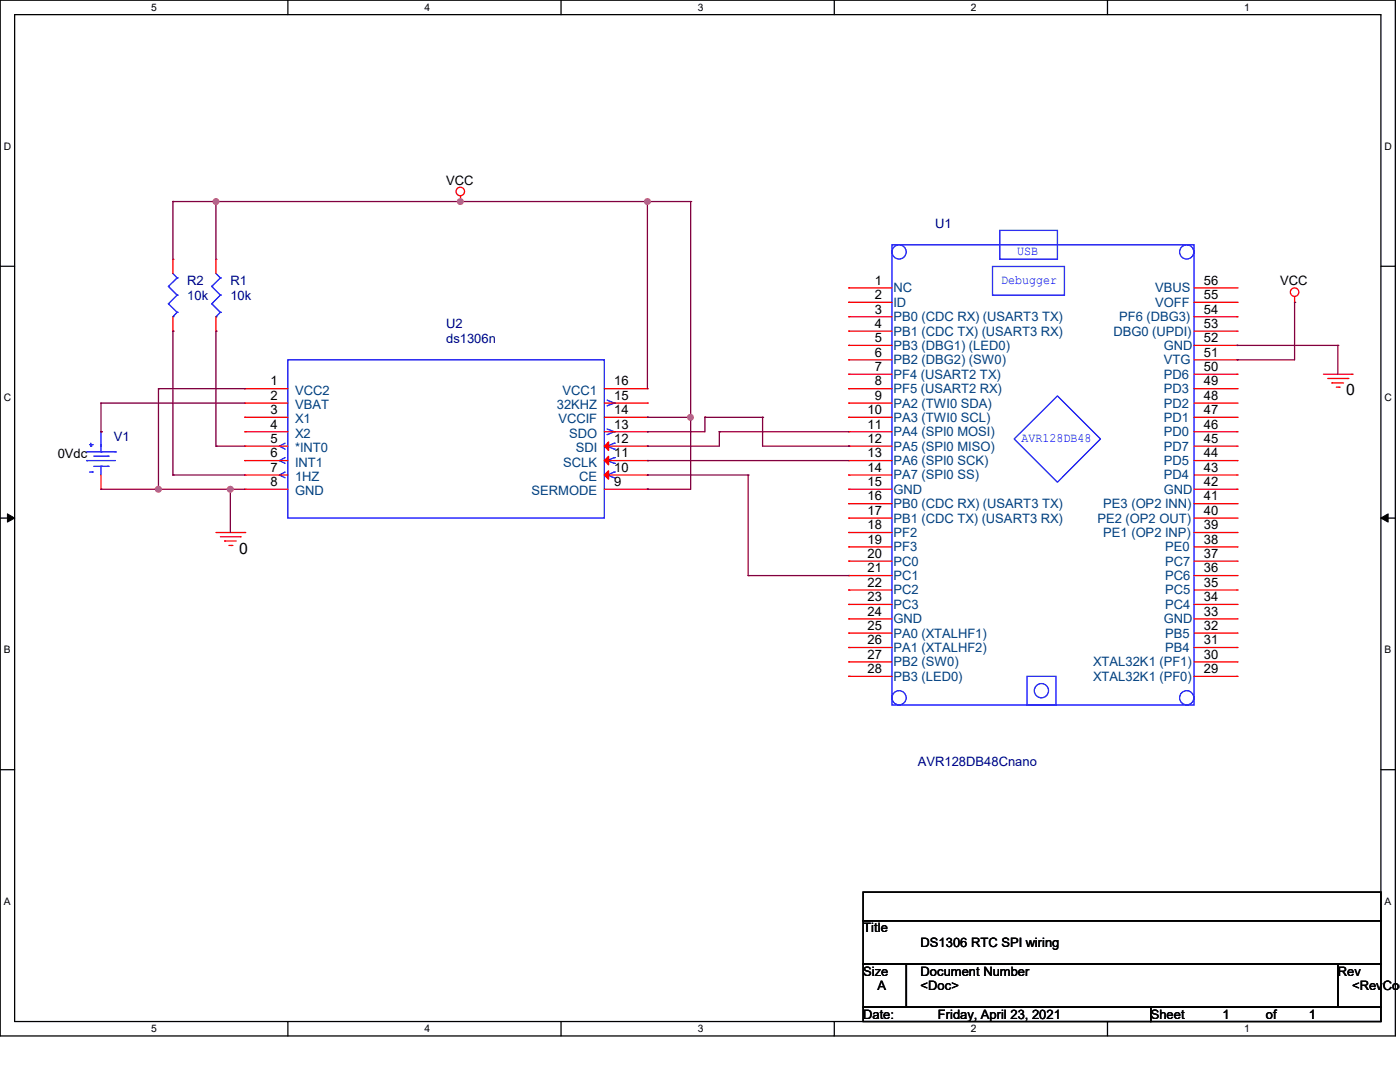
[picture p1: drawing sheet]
<svg xmlns="http://www.w3.org/2000/svg" width="279mm" height="216mm" viewBox="0 0 279 216" stroke-linecap="round" stroke-linejoin="round" font-family="sans-serif">
<path d="M0 0h278.5v206.7h-278.5zM2.9 2.9h272.7v200.9h-272.7z" fill="none" stroke="#000" stroke-width=".25"/>
<g fill="#fff">
<path d="M30.2 .3h1.1v2.3h-1.1z"/>
<path d="M30.2 204.1h1.1v2.3h-1.1z"/>
</g>
<path d="M57.4 0v2.9M57.4 203.8v2.9" fill="none" stroke="#000" stroke-width=".25"/>
<g fill="#fff">
<path d="M84.7 .3h1.1v2.3h-1.1z"/>
<path d="M84.7 204.1h1.1v2.3h-1.1z"/>
</g>
<path d="M112 0v2.9M112 203.8v2.9" fill="none" stroke="#000" stroke-width=".25"/>
<g fill="#fff">
<path d="M139.2 .3h1.1v2.3h-1.1z"/>
<path d="M139.2 204.1h1.1v2.3h-1.1z"/>
</g>
<path d="M166.5 0v2.9M166.5 203.8v2.9" fill="none" stroke="#000" stroke-width=".25"/>
<g fill="#fff">
<path d="M193.8 .3h1.1v2.3h-1.1z"/>
<path d="M193.8 204.1h1.1v2.3h-1.1z"/>
</g>
<path d="M221 0v2.9M221 203.8v2.9" fill="none" stroke="#000" stroke-width=".25"/>
<g fill="#fff">
<path d="M248.3 .3h1.1v2.3h-1.1z"/>
<path d="M248.3 204.1h1.1v2.3h-1.1z"/>
<path d="M.8 28h1.4v2.3h-1.4z"/>
<path d="M276.3 28h1.4v2.3h-1.4z"/>
<path d="M.8 78.2h1.4v2.3h-1.4z"/>
<path d="M276.3 78.2h1.4v2.3h-1.4z"/>
</g>
<path d="M0 53.1h2.9M275.6 53.1h2.9" fill="none" stroke="#000" stroke-width=".25"/>
<g fill="#fff">
<path d="M.8 128.5h1.3v2.2h-1.3z"/>
<path d="M276.3 128.5h1.3v2.2h-1.3z"/>
</g>
<path d="M0 103.4h2.9M275.6 103.4h2.9" fill="none" stroke="#000" stroke-width=".25"/>
<path d="M1.5 102.5l1.4 .9-1.4 .8zM275.6 103.4l1.4-.9v1.7z" fill="#000" stroke="#000" stroke-width=".2"/>
<g fill="#fff">
<path d="M.8 178.7h1.3v2.2h-1.3z"/>
<path d="M276.3 178.7h1.3v2.2h-1.3z"/>
</g>
<path d="M0 153.6h2.9M275.6 153.6h2.9M172.3 178h103.3v5.7h-103.3zM172.3 183.7h103.3v8.7h-103.3zM172.3 192.4h8.6v8.6h-8.6zM180.9 192.4h86.1v8.6h-86.1zM267 192.4h8.6v8.6h-8.6zM172.3 201h57.4v2.8h-57.4zM229.7 201h45.9v2.8h-45.9z" fill="none" stroke="#000" stroke-width=".25"/>
<g fill="none" stroke="#f00" stroke-width=".25">
<path d="M91.9 39.1v1.1M34.5 51.7h.1M34.5 51.7v2.9M43.1 51.7h.1M43.1 51.7v2.9M91.9 40.2h.1M169.4 57.4h.1M169.4 57.4h8.6M238.3 57.4h8.6M246.9 57.4h.1M258.4 59.2v1.1M34.5 66.1h.1"/>
<path d="M34.5 63.2v2.9M43.1 66.1h.1M43.1 63.2v2.9M48.9 77.6h.1M48.9 77.6h8.5M120.6 77.6h8.6M129.2 77.6h.1M169.4 60.3h.1M169.4 63.2h.1M169.4 66.1h.1M169.4 68.9h.1M169.4 71.8h.1"/>
<path d="M169.4 74.7h.1M169.4 77.6h.1M169.4 74.7h8.6M169.4 77.6h8.6M169.4 60.3h8.6M169.4 63.2h8.6M169.4 66.1h8.6M169.4 68.9h8.6M169.4 71.8h8.6M238.3 74.7h8.6M238.3 77.6h8.6M238.3 60.3h8.6"/>
<path d="M238.3 63.2h8.6M238.3 66.1h8.6M238.3 68.9h8.6M238.3 71.8h8.6M246.9 60.3h.1M246.9 63.2h.1M246.9 66.1h.1M246.9 68.9h.1M246.9 71.8h.1M246.9 74.7h.1M246.9 77.6h.1M258.4 60.3h.1"/>
<path d="M264.1 74.7h5.7M265 75.5h4M265.8 76.4h.1M265.8 76.4h2.3M266.7 77.3h.6M267.3 77.3h.1M269 75.5h.1M269.8 74.7h.1M20.2 86.1h.1M20.2 97.6h.1M20.2 94.8v2.8M48.9 80.4h.1"/>
<path d="M48.9 83.3h.1M48.9 86.1h.1M48.9 89h.1M48.9 91.9h.1M48.9 94.8h.1M48.9 97.6h.1M48.9 80.4h8.5M48.9 83.3h8.5M48.9 86.1h8.5M48.9 89h8.5M48.9 91.9h8.5M48.9 94.8h8.5"/>
<path d="M48.9 97.6h8.5M120.6 80.4h8.6M120.6 83.3h8.6M120.6 86.1h8.6M120.6 89h8.6M120.6 91.9h8.6M120.6 94.8h8.6M120.6 97.6h8.6M129.2 97.6h.1M129.2 94.8h.1M129.2 91.9h.1M129.2 89h.1"/>
<path d="M129.2 86.1h.1M129.2 83.3h.1M129.2 80.4h.1M169.4 80.4h.1M169.4 83.3h.1M169.4 86.1h.1M169.4 89h.1M169.4 91.9h.1M169.4 94.8h.1M169.4 97.6h.1M169.4 80.4h8.6M169.4 83.3h8.6"/>
<path d="M169.4 86.1h8.6M169.4 89h8.6M169.4 91.9h8.6M169.4 94.8h8.6M169.4 97.6h8.6M238.3 80.4h8.6M238.3 83.3h8.6M238.3 86.1h8.6M238.3 89h8.6M238.3 91.9h8.6M238.3 94.8h8.6M238.3 97.6h8.6"/>
<path d="M246.9 80.4h.1M246.9 83.3h.1M246.9 86.1h.1M246.9 89h.1M246.9 91.9h.1M246.9 94.8h.1M246.9 97.6h.1M43.1 106.3h5.8M44 107.1h4M44.8 107.9h.1M44.8 107.9h2.3M45.7 108.8h.6"/>
<path d="M46.3 108.8h.1M48 107.1h.1M48.9 106.3h.1M169.4 100.5h.1M169.4 103.4h.1M169.4 106.3h.1M169.4 109.1h.1M169.4 112h.1M169.4 114.9h.1M169.4 117.7h.1M169.4 106.3h8.6M169.4 100.5h8.6"/>
<path d="M169.4 103.4h8.6M169.4 109.1h8.6M169.4 112h8.6M169.4 114.9h8.6M169.4 117.7h8.6M238.3 106.3h8.6M238.3 100.5h8.6M238.3 103.4h8.6M238.3 109.1h8.6M238.3 112h8.6M238.3 114.9h8.6M238.3 117.7h8.6"/>
<path d="M246.9 100.5h.1M246.9 103.4h.1M246.9 106.3h.1M246.9 109.1h.1M246.9 112h.1M246.9 114.9h.1M246.9 117.7h.1M169.4 120.6h.1M169.4 123.5h.1M169.4 126.3h.1M169.4 129.2h.1M169.4 132.1h.1"/>
<path d="M169.4 135h.1M169.4 120.6h8.6M169.4 123.5h8.6M169.4 126.3h8.6M169.4 129.2h8.6M169.4 132.1h8.6M169.4 135h8.6M238.3 120.6h8.6M238.3 123.5h8.6M238.3 126.3h8.6M238.3 129.2h8.6M238.3 132.1h8.6"/>
<path d="M238.3 135h8.6M246.9 120.6h.1M246.9 123.5h.1M246.9 126.3h.1M246.9 129.2h.1M246.9 132.1h.1M246.9 135h.1"/>
<circle cx="91.9" cy="38.2" r=".85"/>
<circle cx="258.4" cy="58.3" r=".85"/>
</g>
<g fill="none" stroke="#00f" stroke-width=".25">
<path d="M33.6 57.1h.1M33.6 57.1l1.7 1.8M34.5 54.6l.8 .9M35.3 55.5h.1M35.3 58.9h.1M35.3 55.5l-1.7 1.6M35.3 58.9l-1.7 1.7M42.2 57.1h.1M42.2 57.1l1.8 1.8M43.1 54.6l.9 .9M44 55.5h.1M44 58.9h.1"/>
<path d="M44 55.5l-1.8 1.6M44 58.9l-1.8 1.7M178 48.9h60.3v91.8h-60.3zM198.1 53.2h14.3v5.7h-14.3zM199.5 46h11.5v5.7h-11.5zM33.6 60.6h.1M33.6 60.6l1.7 1.7M34.5 63.2h.1M35.3 62.3h.1M35.3 62.3l-.8 .9M42.2 60.6h.1M42.2 60.6l1.8 1.7"/>
<path d="M43.1 63.2h.1M44 62.3h.1M44 62.3l-.9 .9M57.4 71.8h63.2v31.6h-63.2zM121.2 79.8l1.4 .6M17.3 91.9h.1M17.3 91.9h5.7M17.3 90.2h5.7M17.9 88.7h.5M17.9 94.2h.5M18.1 89h.1M18.1 88.4v.6"/>
<path d="M18.4 88.7h.1M18.4 94.2h.1M18.7 91h2.9M18.7 93h2.9M20.2 90.2h.1M20.2 93h.1M20.2 86.1h.1M20.2 86.1v4.1M20.2 93v1.8M21.6 91h.1M21.6 93h.1M23 90.2h.1"/>
<path d="M55.8 89h.1M55.8 91.9h.1M55.8 94.8h.1M55.8 89l1.1 .6M55.8 91.9l1.1 .6M55.8 94.8l1.1 .5M56.9 88.4l-1.1 .6M56.9 91.3l-1.1 .6M56.9 94.2l-1.1 .6M121.2 85.6l1.4 .5M122.6 94.2h.1M122.6 95.3h.1"/>
<path d="M122.6 91.3h.1M122.6 92.5h.1M122.6 88.4h.1M122.6 89.6h.1M122.6 86.1h.1M122.6 80.4h.1M122.6 94.2l-1.4 .6 1.4 .5M122.6 91.3l-1.4 .6 1.4 .6M122.6 88.4l-1.4 .6 1.4 .6M122.6 86.1l-1.4 .6M122.6 80.4l-1.4 .6M202.4 87.6l8.6-8.6 8.6 8.6-8.6 8.6z"/>
<path d="M205 135h5.7v5.7h-5.7z"/>
<circle cx="179.4" cy="50.3" r="1.42"/>
<circle cx="236.8" cy="50.3" r="1.42"/>
<circle cx="179.4" cy="139.2" r="1.42"/>
<circle cx="207.8" cy="137.8" r="1.42"/>
<circle cx="236.8" cy="139.2" r="1.42"/>
</g>
<g fill="#f00" stroke="#f00" stroke-width=".25">
<path d="M120.6 94.8l.9-.9v1.7z"/>
<path d="M120.6 91.9l.9-.8v1.7z"/>
<path d="M120.6 89l.9-.8v1.7z"/>
</g>
<g fill="none" stroke="#800040" stroke-width=".25">
<path d="M34.5 40.2h.1M34.5 40.2h103.3M34.5 40.2v11.5M43.1 40.2h.1M43.1 40.2v11.5M91.9 40.2h.1M129.2 40.2h.1M129.2 40.2v37.4M137.8 40.2h.1M137.8 40.2v57.4h-8.6M31.6 77.6h.1M31.6 77.6h17.3"/>
<path d="M31.6 77.6v20M34.5 66.1h.1M34.5 66.1v28.7M43.1 66.1h.1M43.1 66.1v22.9M48.9 77.6h.1M246.9 68.9h.1M246.9 71.8h.1M246.9 68.9h20.1M258.4 60.3h.1M258.4 60.3v11.5h-11.5M267 68.9h.1"/>
<path d="M267 68.9v5.8M20.2 80.4h.1M20.2 86.1h.1M20.2 97.6h28.7M20.2 80.4h28.7M20.2 80.4v5.7M31.6 97.6h.1M34.5 94.8h.1M34.5 94.8h14.4M43.1 89h.1M43.1 89h5.8M46 97.6h.1"/>
<path d="M46 97.6v8.7M129.2 91.9h.1M129.2 89h.1M129.2 86.1h.1M129.2 94.8h.1M129.2 83.3h.1M129.2 97.6h.1M129.2 91.9h40.2M129.2 83.3h8.6M129.2 94.8h20.1M137.8 83.3h.1M140.7 83.3h.1"/>
<path d="M140.7 83.3v2.8h-11.5M140.7 83.3h11.5M143.6 86.1h.1M143.6 86.1h25.8M143.6 86.1v2.9h-14.4M149.3 94.8h.1M149.3 94.8v20.1M152.2 83.3h.1M152.2 83.3v5.7h17.2M169.4 89h.1M149.3 114.9h.1M149.3 114.9h20.1"/>
</g>
<g fill="#f0f" stroke="#f0f" stroke-width=".25">
<circle cx="46" cy="97.6" r=".56"/>
<circle cx="31.6" cy="97.6" r=".56"/>
<circle cx="137.8" cy="83.3" r=".55"/>
<circle cx="129.2" cy="40.2" r=".55"/>
<circle cx="91.9" cy="40.2" r=".55"/>
<circle cx="43.1" cy="40.2" r=".55"/>
</g>
<g font-size="3.1">
<text x="268.7" y="78.9">0</text>
<text x="47.7" y="110.5">0</text>
</g>
<g font-size="2.6">
<text x="89" y="36.8">VCC</text>
<text x="174.6" y="56.8">1</text>
<text x="174.6" y="59.7">2</text>
<text x="240.3" y="56.8">56</text>
<text x="240.3" y="59.7">55</text>
<text x="255.5" y="56.9">VCC</text>
<text x="174.6" y="62.6">3</text>
<text x="174.6" y="65.4">4</text>
<text x="240.3" y="62.6">54</text>
<text x="240.3" y="65.4">53</text>
<text x="174.6" y="68.3">5</text>
<text x="174.6" y="71.2">6</text>
<text x="240.3" y="68.3">52</text>
<text x="240.3" y="71.2">51</text>
<text x="54" y="76.9">1</text>
<text x="122.6" y="76.9">16</text>
<text x="174.6" y="74">7</text>
<text x="174.6" y="76.9">8</text>
<text x="240.3" y="74">50</text>
<text x="240.3" y="76.9">49</text>
<text x="54" y="79.8">2</text>
<text x="54" y="82.6">3</text>
<text x="122.6" y="82.6">14</text>
<text x="122.6" y="79.8">15</text>
<text x="173.1" y="82.6">10</text>
<text x="174.6" y="79.8">9</text>
<text x="240.3" y="79.8">48</text>
<text x="240.3" y="82.6">47</text>
<text x="54" y="85.5">4</text>
<text x="54" y="88.4">5</text>
<text x="122.6" y="88.4">12</text>
<text x="122.6" y="85.5">13</text>
<text x="173.1" y="85.5">11</text>
<text x="173.1" y="88.4">12</text>
<text x="240.3" y="85.5">46</text>
<text x="240.3" y="88.4">45</text>
<text x="11.5" y="91.4">0Vdc</text>
<text x="54" y="91.3">6</text>
<text x="54" y="94.1">7</text>
<text x="122.6" y="94.1">10</text>
<text x="122.6" y="91.3">11</text>
<text x="173.1" y="91.3">13</text>
<text x="173.1" y="94.1">14</text>
<text x="240.3" y="91.3">44</text>
<text x="240.3" y="94.1">43</text>
<text x="54" y="97">8</text>
<text x="122.6" y="97">9</text>
<text x="173.1" y="97">15</text>
<text x="173.1" y="99.9">16</text>
<text x="240.3" y="97">42</text>
<text x="240.3" y="99.9">41</text>
<text x="173.1" y="102.7">17</text>
<text x="173.1" y="105.6">18</text>
<text x="240.3" y="102.7">40</text>
<text x="240.3" y="105.6">39</text>
<text x="173.1" y="108.5">19</text>
<text x="173.1" y="111.3">20</text>
<text x="240.3" y="108.5">38</text>
<text x="240.3" y="111.3">37</text>
<text x="173.1" y="114.2">21</text>
<text x="173.1" y="117.1">22</text>
<text x="173.1" y="120">23</text>
<text x="240.3" y="114.2">36</text>
<text x="240.3" y="117.1">35</text>
<text x="240.3" y="120">34</text>
<text x="173.1" y="122.9">24</text>
<text x="173.1" y="125.7">25</text>
<text x="240.3" y="122.9">33</text>
<text x="240.3" y="125.7">32</text>
<text x="173.1" y="128.6">26</text>
<text x="173.1" y="131.4">27</text>
<text x="240.3" y="128.6">31</text>
<text x="240.3" y="131.4">30</text>
<text x="173.1" y="134.3">28</text>
<text x="240.3" y="134.3">29</text>
<text x="172.3" y="186.1">Title</text>
<text x="183.7" y="188.9">DS1306 RTC SPI wiring</text>
<text x="172.3" y="194.7">Size</text>
<text x="175.1" y="197.6">A</text>
<text x="183.7" y="194.7">Document Number</text>
<text x="183.7" y="197.6">&lt;Doc&gt;</text>
<text x="267" y="194.7">Rev</text>
<text x="269.8" y="197.6">&lt;RevCod</text>
<text x="172.3" y="203.3">Date:</text>
<text x="187.2" y="203.3">Friday, April 23, 2021</text>
<text x="229.7" y="203.3">Sheet</text>
<text x="244" y="203.3">1</text>
<text x="252.6" y="203.3">of</text>
<text x="261.2" y="203.3">1</text>
</g>
<g font-size="2.6" fill="#000080">
<text x="186.6" y="45.4">U1</text>
<text x="37.4" y="56.9">R2</text>
<text x="37.4" y="59.8">10k</text>
<text x="46" y="56.9">R1</text>
<text x="46" y="59.8">10k</text>
<text x="89" y="65.5">U2</text>
<text x="89" y="68.4">ds1306n</text>
<text x="22.7" y="87.9">V1</text>
<text x="183.2" y="152.8">AVR128DB48Cnano</text>
</g>
<g font-size="2.6" fill="#00f">
<text x="203" y="50.9">USB</text>
<text x="199.8" y="56.6">Debugger</text>
<text x="203.8" y="88.2">AVR128DB48</text>
</g>
<g font-size="2.6" fill="#004080">
<text x="178.3" y="58.3">NC</text>
<text x="230.5" y="58.3">VBUS</text>
<text x="178.3" y="61.2">ID</text>
<text x="178.3" y="64.1">PB0 (CDC RX) (USART3 TX)</text>
<text x="223.3" y="64.1">PF6 (DBG3)</text>
<text x="230.5" y="61.2">VOFF</text>
<text x="178.3" y="67">PB1 (CDC TX) (USART3 RX)</text>
<text x="178.3" y="69.8">PB3 (DBG1) (LED0)</text>
<text x="222.2" y="67">DBG0 (UPDI)</text>
<text x="232.2" y="69.8">GND</text>
<text x="178.3" y="72.7">PB2 (DBG2) (SW0)</text>
<text x="178.3" y="75.6">PF4 (USART2 TX)</text>
<text x="232.2" y="72.7">VTG</text>
<text x="232.2" y="75.6">PD6</text>
<text x="58.9" y="78.7">VCC2</text>
<text x="58.9" y="81.6">VBAT</text>
<text x="111.1" y="81.6">32KHZ</text>
<text x="112.3" y="78.7">VCC1</text>
<text x="178.3" y="78.4">PF5 (USART2 RX)</text>
<text x="178.3" y="81.3">PA2 (TWI0 SDA)</text>
<text x="232.2" y="78.4">PD3</text>
<text x="232.2" y="81.3">PD2</text>
<text x="58.9" y="84.5">X1</text>
<text x="58.9" y="87.3">X2</text>
<text x="111.5" y="84.5">VCCIF</text>
<text x="113.6" y="87.3">SDO</text>
<text x="178.3" y="84.2">PA3 (TWI0 SCL)</text>
<text x="178.3" y="87">PA4 (SPI0 MOSI)</text>
<text x="178.3" y="89.9">PA5 (SPI0 MISO)</text>
<text x="232.2" y="84.2">PD1</text>
<text x="232.2" y="87">PD0</text>
<text x="232.2" y="89.9">PD7</text>
<text x="58.9" y="90.2">*INT0</text>
<text x="58.9" y="93.1">INT1</text>
<text x="58.9" y="96">1HZ</text>
<text x="112.4" y="93.1">SCLK</text>
<text x="114.9" y="90.2">SDI</text>
<text x="115.6" y="96">CE</text>
<text x="178.3" y="92.8">PA6 (SPI0 SCK)</text>
<text x="178.3" y="95.7">PA7 (SPI0 SS)</text>
<text x="232.2" y="92.8">PD5</text>
<text x="232.2" y="95.7">PD4</text>
<text x="58.9" y="98.8">GND</text>
<text x="106.1" y="98.8">SERMODE</text>
<text x="178.3" y="98.6">GND</text>
<text x="178.3" y="101.4">PB0 (CDC RX) (USART3 TX)</text>
<text x="220.2" y="101.4">PE3 (OP2 INN)</text>
<text x="232.2" y="98.6">GND</text>
<text x="178.3" y="104.3">PB1 (CDC TX) (USART3 RX)</text>
<text x="178.3" y="107.1">PF2</text>
<text x="219" y="104.3">PE2 (OP2 OUT)</text>
<text x="220.2" y="107.1">PE1 (OP2 INP)</text>
<text x="178.3" y="110">PF3</text>
<text x="178.3" y="112.9">PC0</text>
<text x="232.5" y="110">PE0</text>
<text x="232.5" y="112.9">PC7</text>
<text x="178.3" y="115.7">PC1</text>
<text x="178.3" y="118.6">PC2</text>
<text x="232.5" y="115.7">PC6</text>
<text x="232.5" y="118.6">PC5</text>
<text x="178.3" y="121.5">PC3</text>
<text x="178.3" y="124.4">GND</text>
<text x="232.2" y="124.4">GND</text>
<text x="232.5" y="121.5">PC4</text>
<text x="178.3" y="127.3">PA0 (XTALHF1)</text>
<text x="178.3" y="130.1">PA1 (XTALHF2)</text>
<text x="232.5" y="127.3">PB5</text>
<text x="232.5" y="130.1">PB4</text>
<text x="178.3" y="133">PB2 (SW0)</text>
<text x="178.3" y="135.8">PB3 (LED0)</text>
<text x="218.2" y="133">XTAL32K1 (PF1)</text>
<text x="218.2" y="135.8">XTAL32K1 (PF0)</text>
</g>
<g font-size="2.1">
<text x="30.2" y="2.2">5</text>
<text x="84.7" y="2.2">4</text>
<text x="139.2" y="2.2">3</text>
<text x="193.8" y="2.2">2</text>
<text x="248.3" y="2.2">1</text>
<text x=".8" y="29.8">D</text>
<text x="276.3" y="29.8">D</text>
<text x=".8" y="80.1">C</text>
<text x="276.3" y="80.1">C</text>
<text x=".8" y="130.3">B</text>
<text x="276.3" y="130.3">B</text>
<text x=".8" y="180.5">A</text>
<text x="276.3" y="180.5">A</text>
<text x="30.2" y="206">5</text>
<text x="84.7" y="206">4</text>
<text x="139.2" y="206">3</text>
<text x="193.8" y="206">2</text>
<text x="248.3" y="206">1</text>
</g>
</svg>
